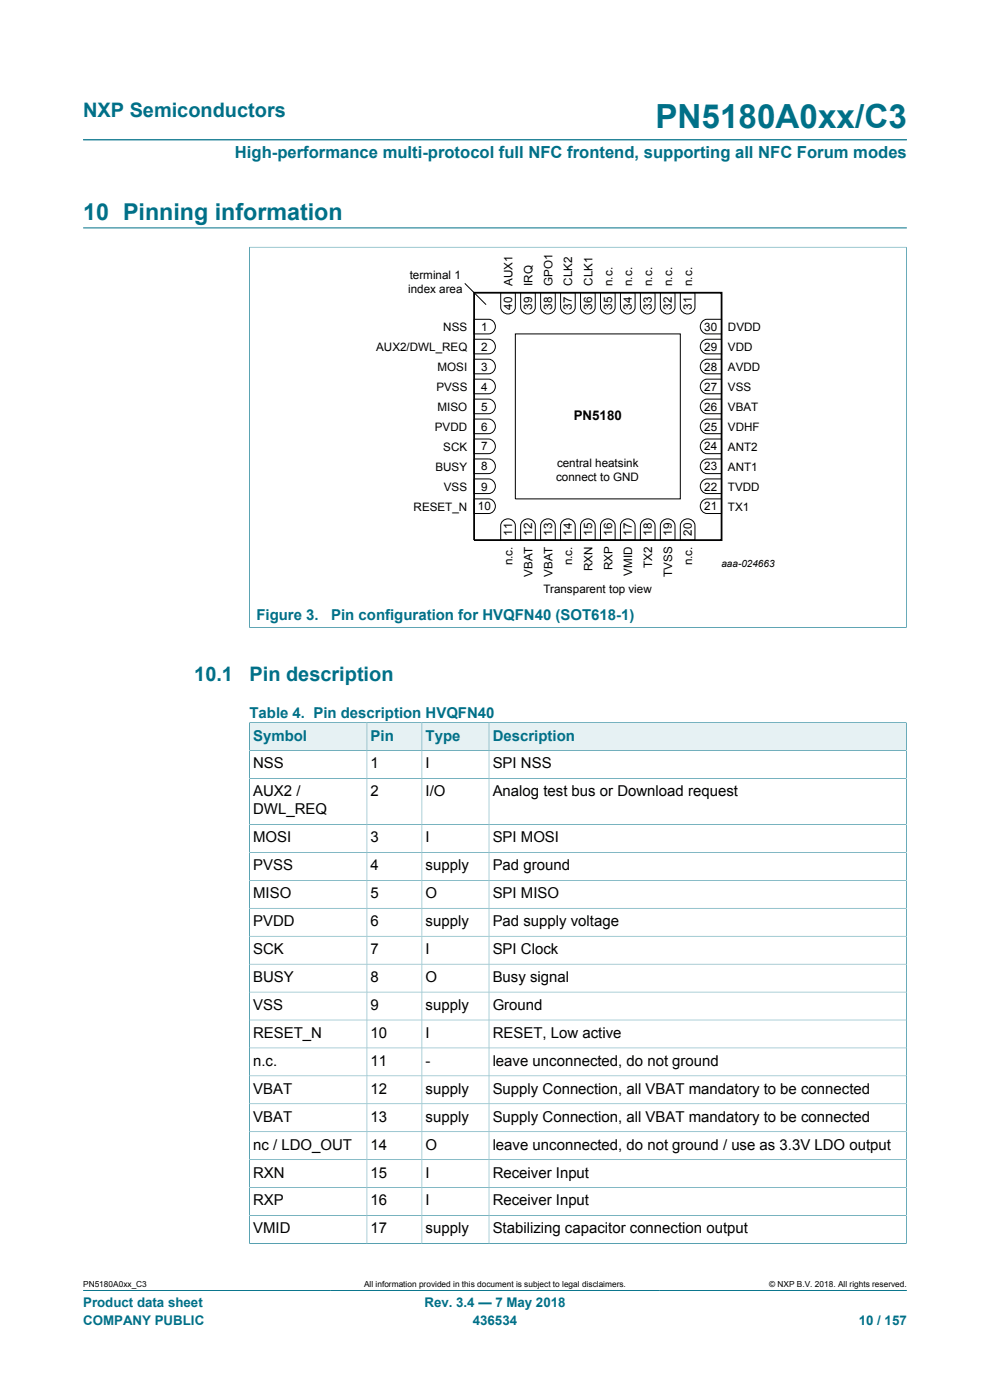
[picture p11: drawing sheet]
<svg xmlns="http://www.w3.org/2000/svg" width="210mm" height="297mm" viewBox="0 0 210 297" stroke-linecap="round" stroke-linejoin="round" font-family="sans-serif">
<path d="M17.6 29.7h174.8M17.6 48.3h174.8M52.8 52.4h139.5M52.9 52.4v80.8M192.3 52.4v80.8M52.8 133.1h139.5M17.6 273.8h174.8" fill="none" stroke="#007088" stroke-width=".21"/>
<path d="M100.6 62.1h52.5v52.5h-52.5z" fill="none" stroke="#000" stroke-width=".38"/>
<g fill="none" stroke="#000" stroke-width=".21">
<path d="M98.6 60.1l4.5 4.5M100.6 76.2h3.1a1.56 1.56 0 0 1 1.4 1.6 1.56 1.56 0 0 1-1.4 1.5h-3.1zM100.6 72h3.1a1.56 1.56 0 0 1 1.4 1.5 1.56 1.56 0 0 1-1.4 1.6h-3.1zM100.6 67.7h3.1a1.56 1.56 0 0 1 1.4 1.6 1.56 1.56 0 0 1-1.4 1.5h-3.1zM106.2 62.1h3.1v3.1a1.56 1.56 0 0 1-1.5 1.4 1.56 1.56 0 0 1-1.6-1.4zM109.3 70.8h35v35h-35zM110.4 62.1h3.1v3.1a1.56 1.56 0 0 1-1.5 1.4 1.56 1.56 0 0 1-1.6-1.4zM114.7 62.1h3.1v3.1a1.56 1.56 0 0 1-1.6 1.4 1.56 1.56 0 0 1-1.5-1.4zM118.9 62.1h3.1v3.1a1.56 1.56 0 0 1-1.5 1.4 1.56 1.56 0 0 1-1.6-1.4zM123.1 62.1h3.1v3.1a1.56 1.56 0 0 1-1.5 1.4 1.56 1.56 0 0 1-1.6-1.4zM127.4 62.1h3.1v3.1a1.56 1.56 0 0 1-1.6 1.4 1.56 1.56 0 0 1-1.5-1.4zM131.6 62.1h3.1v3.1a1.56 1.56 0 0 1-1.5 1.4 1.56 1.56 0 0 1-1.6-1.4z"/>
<path d="M135.8 62.1h3.1v3.1a1.56 1.56 0 0 1-1.5 1.4 1.56 1.56 0 0 1-1.6-1.4zM140.1 62.1h3.1v3.1a1.56 1.56 0 0 1-1.6 1.4 1.56 1.56 0 0 1-1.5-1.4zM144.3 62.1h3.1v3.1a1.56 1.56 0 0 1-1.5 1.4 1.56 1.56 0 0 1-1.6-1.4zM149.1 76.5l.9-.3h3.1v3.1h-3.1a1.57 1.57 0 0 1-1.4-1.1 1.57 1.57 0 0 1 .5-1.7zM149.1 72.3l.9-.3h3.1v3.1h-3.1a1.57 1.57 0 0 1-1.4-1.1 1.57 1.57 0 0 1 .5-1.7zM149.1 68.1l.9-.4h3.1v3.1h-3.1a1.57 1.57 0 0 1-1.4-1.1 1.57 1.57 0 0 1 .5-1.6zM100.6 97.4h3.1a1.56 1.56 0 0 1 1.4 1.5 1.56 1.56 0 0 1-1.4 1.6h-3.1zM100.6 93.1h3.1a1.56 1.56 0 0 1 1.4 1.6 1.56 1.56 0 0 1-1.4 1.5h-3.1zM100.6 88.9h3.1a1.56 1.56 0 0 1 1.4 1.6 1.56 1.56 0 0 1-1.4 1.5h-3.1zM100.6 84.7h3.1a1.56 1.56 0 0 1 1.4 1.5 1.56 1.56 0 0 1-1.4 1.6h-3.1zM100.6 80.4h3.1a1.56 1.56 0 0 1 1.4 1.6 1.56 1.56 0 0 1-1.4 1.5h-3.1zM149.1 97.7l.9-.3h3.1v3.1h-3.1a1.57 1.57 0 0 1-1.4-1.1 1.57 1.57 0 0 1 .5-1.7z"/>
<path d="M149.1 93.5l.9-.4h3.1v3.1h-3.1a1.57 1.57 0 0 1-1.4-1.1 1.57 1.57 0 0 1 .5-1.6zM149.1 89.2l.9-.3h3.1v3.1h-3.1a1.57 1.57 0 0 1-1.4-1.1 1.57 1.57 0 0 1 .5-1.7zM149.1 85l.9-.3h3.1v3.1h-3.1a1.57 1.57 0 0 1-1.4-1.1 1.57 1.57 0 0 1 .5-1.7zM149.1 80.8l.9-.4h3.1v3.1h-3.1a1.57 1.57 0 0 1-1.4-1.1 1.57 1.57 0 0 1 .5-1.6zM100.6 105.8h3.1a1.56 1.56 0 0 1 1.4 1.6 1.56 1.56 0 0 1-1.4 1.5h-3.1zM100.6 101.6h3.1a1.56 1.56 0 0 1 1.4 1.6 1.56 1.56 0 0 1-1.4 1.5h-3.1zM106.5 110.6a1.57 1.57 0 0 1 1.7-.5 1.57 1.57 0 0 1 1.1 1.4v3.1h-3.1v-3.1zM110.8 110.6a1.57 1.57 0 0 1 1.6-.5 1.57 1.57 0 0 1 1.1 1.4v3.1h-3.1v-3.1zM115 110.6a1.57 1.57 0 0 1 1.7-.5 1.57 1.57 0 0 1 1.1 1.4v3.1h-3.1v-3.1zM119.2 110.6a1.57 1.57 0 0 1 1.7-.5 1.57 1.57 0 0 1 1.1 1.4v3.1h-3.1v-3.1zM123.5 110.6a1.57 1.57 0 0 1 1.6-.5 1.57 1.57 0 0 1 1.1 1.4v3.1h-3.1v-3.1zM127.7 110.6a1.57 1.57 0 0 1 1.7-.5 1.57 1.57 0 0 1 1.1 1.4v3.1h-3.1v-3.1z"/>
<path d="M131.9 110.6a1.57 1.57 0 0 1 1.7-.5 1.57 1.57 0 0 1 1.1 1.4v3.1h-3.1v-3.1zM136.2 110.6a1.57 1.57 0 0 1 1.6-.5 1.57 1.57 0 0 1 1.1 1.4v3.1h-3.1v-3.1zM140.4 110.6a1.57 1.57 0 0 1 1.7-.5 1.57 1.57 0 0 1 1.1 1.4v3.1h-3.1v-3.1zM144.6 110.6a1.57 1.57 0 0 1 1.7-.5 1.57 1.57 0 0 1 1.1 1.4v3.1h-3.1v-3.1zM149.1 106.2l.9-.4h3.1v3.1h-3.1a1.57 1.57 0 0 1-1.4-1.1 1.57 1.57 0 0 1 .5-1.6zM149.1 101.9l.9-.3h3.1v3.1h-3.1a1.57 1.57 0 0 1-1.4-1.1 1.57 1.57 0 0 1 .5-1.7z"/>
</g>
<path d="M53 153.4h24.8v5.8h-24.8z" fill="#e6f1f3"/>
<path d="M52.9 153.2v6h24.9v-5.9h-25" fill="none" stroke="#007088" stroke-width=".21"/>
<path d="M77.9 153.4h11.5v5.8h-11.5z" fill="#e6f1f3"/>
<path d="M77.8 153.3h11.7v5.9h-11.7z" fill="none" stroke="#007088" stroke-width=".21"/>
<path d="M89.6 153.4h14.1v5.8h-14.1z" fill="#e6f1f3"/>
<path d="M89.5 153.3h14.2v5.9h-14.2z" fill="none" stroke="#007088" stroke-width=".21"/>
<path d="M103.8 153.4h88.4v5.8h-88.4z" fill="#e6f1f3"/>
<g fill="none" stroke="#007088" stroke-width=".21">
<path d="M77.8 159.2v104.6M89.5 159.2v104.6M192.3 153.2v110.7M192.3 159.2h-139.4v104.7M192.3 153.3h-88.6v110.5M52.9 165.2h139.4M52.9 174.9h139.4M52.9 180.8h139.4M52.9 186.8h139.4M52.9 192.7h139.4M52.9 198.6h139.4M52.9 204.5h139.4"/>
<path d="M52.9 210.5h139.4M52.9 216.4h139.4M52.9 222.3h139.4M52.9 228.2h139.4M52.9 234.2h139.4M52.9 240.1h139.4M52.9 246h139.4M52.9 251.9h139.4M52.9 257.9h139.4M52.8 263.8h139.5"/>
</g>
<text font-size="7.1" fill="#007088" x="139" y="27.2">PN5180A0xx/C3</text>
<text font-size="4.9" fill="#007088" x="17.6" y="46.6">10 Pinning information</text>
<g font-size="4.2" fill="#007088">
<text x="17.6" y="24.8">NXP Semiconductors</text>
<text x="41.2" y="144.5">10.1</text>
<text x="52.9" y="144.5">Pin description</text>
</g>
<text font-size="3.5" fill="#007088" x="49.8" y="33.5">High-performance multi-protocol full NFC frontend, supporting all NFC Forum modes</text>
<g font-size="3.2" fill="#007088">
<text x="54.4" y="131.6">Figure 3.  Pin configuration for HVQFN40 (SOT618-1)</text>
<text x="52.9" y="152.2">Table 4. Pin description HVQFN40</text>
<text x="53.7" y="157.1">Symbol</text>
<text x="78.6" y="157.1">Pin</text>
<text x="90.3" y="157.1">Type</text>
<text x="104.5" y="157.1">Description</text>
</g>
<g font-size="3.2">
<text x="53.7" y="163">NSS</text>
<text x="78.6" y="163">1</text>
<text x="90.3" y="163">I</text>
<text x="104.5" y="163">SPI NSS</text>
<text x="53.7" y="169">AUX2 /</text>
<text x="53.7" y="172.8">DWL_REQ</text>
<text x="78.6" y="169">2</text>
<text x="90.3" y="169">I/O</text>
<text x="104.5" y="169">Analog test bus or Download request</text>
<text x="53.7" y="178.7">MOSI</text>
<text x="78.6" y="178.7">3</text>
<text x="90.3" y="178.7">I</text>
<text x="104.5" y="178.7">SPI MOSI</text>
<text x="53.7" y="184.6">PVSS</text>
<text x="78.6" y="184.6">4</text>
<text x="90.3" y="184.6">supply</text>
<text x="104.5" y="184.6">Pad ground</text>
<text x="53.7" y="190.5">MISO</text>
<text x="78.6" y="190.5">5</text>
<text x="90.3" y="190.5">O</text>
<text x="104.5" y="190.5">SPI MISO</text>
<text x="53.7" y="196.5">PVDD</text>
<text x="78.6" y="196.5">6</text>
<text x="90.3" y="196.5">supply</text>
<text x="104.5" y="196.5">Pad supply voltage</text>
<text x="53.7" y="202.4">SCK</text>
<text x="78.6" y="202.4">7</text>
<text x="90.3" y="202.4">I</text>
<text x="104.5" y="202.4">SPI Clock</text>
<text x="53.7" y="208.3">BUSY</text>
<text x="78.6" y="208.3">8</text>
<text x="90.3" y="208.3">O</text>
<text x="104.5" y="208.3">Busy signal</text>
<text x="53.7" y="214.2">VSS</text>
<text x="78.6" y="214.2">9</text>
<text x="90.3" y="214.2">supply</text>
<text x="104.5" y="214.2">Ground</text>
<text x="53.7" y="220.2">RESET_N</text>
<text x="78.6" y="220.2">10</text>
<text x="90.3" y="220.2">I</text>
<text x="104.5" y="220.2">RESET, Low active</text>
<text x="53.7" y="226.1">n.c.</text>
<text x="78.6" y="226.1">11</text>
<text x="90.3" y="226.1">-</text>
<text x="104.5" y="226.1">leave unconnected, do not ground</text>
<text x="53.7" y="232">VBAT</text>
<text x="78.6" y="232">12</text>
<text x="90.3" y="232">supply</text>
<text x="104.5" y="232">Supply Connection, all VBAT mandatory to be connected</text>
<text x="53.7" y="238">VBAT</text>
<text x="78.6" y="238">13</text>
<text x="90.3" y="238">supply</text>
<text x="104.5" y="238">Supply Connection, all VBAT mandatory to be connected</text>
<text x="53.7" y="243.9">nc / LDO_OUT</text>
<text x="78.6" y="243.9">14</text>
<text x="90.3" y="243.9">O</text>
<text x="104.5" y="243.9">leave unconnected, do not ground / use as 3.3V LDO output</text>
<text x="53.7" y="249.8">RXN</text>
<text x="78.6" y="249.8">15</text>
<text x="90.3" y="249.8">I</text>
<text x="104.5" y="249.8">Receiver Input</text>
<text x="53.7" y="255.7">RXP</text>
<text x="78.6" y="255.7">16</text>
<text x="90.3" y="255.7">I</text>
<text x="104.5" y="255.7">Receiver Input</text>
<text x="53.7" y="261.7">VMID</text>
<text x="78.6" y="261.7">17</text>
<text x="90.3" y="261.7">supply</text>
<text x="104.5" y="261.7">Stabilizing capacitor connection output</text>
</g>
<text font-size="2.8" x="121.7" y="89.1">PN5180</text>
<g font-size="2.8" fill="#007088">
<text x="17.6" y="277.3">Product data sheet</text>
<text x="17.6" y="281">COMPANY PUBLIC</text>
<text x="90" y="277.3">Rev. 3.4 — 7 May 2018</text>
<text x="100.3" y="281">436534</text>
<text x="182.2" y="281">10 / 157</text>
</g>
<g font-size="2.5">
<text x="86.9" y="59.2">terminal 1</text>
<text x="86.6" y="62.2">index area</text>
<text x="108.6" y="65.7" transform="rotate(-90 108.6 65.7)">40</text>
<text x="108.7" y="60.6" transform="rotate(-90 108.7 60.6)">AUX1</text>
<text x="112.9" y="65.7" transform="rotate(-90 112.9 65.7)">39</text>
<text x="112.9" y="60.6" transform="rotate(-90 112.9 60.6)">IRQ</text>
<text x="117.1" y="65.7" transform="rotate(-90 117.1 65.7)">38</text>
<text x="117.2" y="60.6" transform="rotate(-90 117.2 60.6)">GPO1</text>
<text x="121.3" y="65.7" transform="rotate(-90 121.3 65.7)">37</text>
<text x="121.4" y="60.6" transform="rotate(-90 121.4 60.6)">CLK2</text>
<text x="125.6" y="65.7" transform="rotate(-90 125.6 65.7)">36</text>
<text x="125.6" y="60.6" transform="rotate(-90 125.6 60.6)">CLK1</text>
<text x="129.8" y="65.7" transform="rotate(-90 129.8 65.7)">35</text>
<text x="129.9" y="60.6" transform="rotate(-90 129.9 60.6)">n.c.</text>
<text x="134" y="65.7" transform="rotate(-90 134 65.7)">34</text>
<text x="134.1" y="60.6" transform="rotate(-90 134.1 60.6)">n.c.</text>
<text x="138.3" y="65.7" transform="rotate(-90 138.3 65.7)">33</text>
<text x="138.3" y="60.6" transform="rotate(-90 138.3 60.6)">n.c.</text>
<text x="142.5" y="65.7" transform="rotate(-90 142.5 65.7)">32</text>
<text x="142.6" y="60.6" transform="rotate(-90 142.6 60.6)">n.c.</text>
<text x="146.7" y="65.7" transform="rotate(-90 146.7 65.7)">31</text>
<text x="146.8" y="60.6" transform="rotate(-90 146.8 60.6)">n.c.</text>
<text x="94" y="70.2">NSS</text>
<text x="102.1" y="70.2">1</text>
<text x="149.4" y="70.2">30</text>
<text x="154.4" y="70.2">DVDD</text>
<text x="79.8" y="74.5">AUX2/DWL_REQ</text>
<text x="102.1" y="74.4">2</text>
<text x="149.4" y="74.4">29</text>
<text x="154.4" y="74.5">VDD</text>
<text x="92.6" y="82.9">PVSS</text>
<text x="92.8" y="78.7">MOSI</text>
<text x="102.1" y="82.9">4</text>
<text x="102.1" y="78.7">3</text>
<text x="149.4" y="82.9">27</text>
<text x="149.4" y="78.7">28</text>
<text x="154.4" y="82.9">VSS</text>
<text x="154.4" y="78.7">AVDD</text>
<text x="92.8" y="87.2">MISO</text>
<text x="102.1" y="87.1">5</text>
<text x="149.4" y="87.1">26</text>
<text x="154.4" y="87.2">VBAT</text>
<text x="92.2" y="91.4">PVDD</text>
<text x="94" y="95.6">SCK</text>
<text x="102.1" y="95.6">7</text>
<text x="102.1" y="91.4">6</text>
<text x="149.4" y="95.6">24</text>
<text x="149.4" y="91.4">25</text>
<text x="154.4" y="95.6">ANT2</text>
<text x="154.4" y="91.4">VDHF</text>
<text x="92.4" y="99.9">BUSY</text>
<text x="102.1" y="99.8">8</text>
<text x="118" y="102">connect to GND</text>
<text x="118.2" y="99.1">central heatsink</text>
<text x="149.4" y="99.8">23</text>
<text x="154.4" y="99.9">ANT1</text>
<text x="94.2" y="104.1">VSS</text>
<text x="102.1" y="104.1">9</text>
<text x="149.4" y="104.1">22</text>
<text x="154.4" y="104.1">TVDD</text>
<text x="87.7" y="108.3">RESET_N</text>
<text x="101.4" y="108.3">10</text>
<text x="108.6" y="113.7" transform="rotate(-90 108.6 113.7)">11</text>
<text x="112.9" y="113.7" transform="rotate(-90 112.9 113.7)">12</text>
<text x="117.1" y="113.7" transform="rotate(-90 117.1 113.7)">13</text>
<text x="121.3" y="113.7" transform="rotate(-90 121.3 113.7)">14</text>
<text x="125.6" y="113.7" transform="rotate(-90 125.6 113.7)">15</text>
<text x="129.8" y="113.7" transform="rotate(-90 129.8 113.7)">16</text>
<text x="134" y="113.7" transform="rotate(-90 134 113.7)">17</text>
<text x="138.3" y="113.7" transform="rotate(-90 138.3 113.7)">18</text>
<text x="142.5" y="113.7" transform="rotate(-90 142.5 113.7)">19</text>
<text x="146.7" y="113.7" transform="rotate(-90 146.7 113.7)">20</text>
<text x="149.4" y="108.3">21</text>
<text x="154.4" y="108.3">TX1</text>
<text x="108.7" y="119.9" transform="rotate(-90 108.7 119.9)">n.c.</text>
<text x="121.4" y="119.9" transform="rotate(-90 121.4 119.9)">n.c.</text>
<text x="146.8" y="119.9" transform="rotate(-90 146.8 119.9)">n.c.</text>
<text x="112.9" y="122.4" transform="rotate(-90 112.9 122.4)">VBAT</text>
<text x="115.3" y="125.8">Transparent top view</text>
<text x="117.2" y="122.4" transform="rotate(-90 117.2 122.4)">VBAT</text>
<text x="125.6" y="121.1" transform="rotate(-90 125.6 121.1)">RXN</text>
<text x="129.9" y="121" transform="rotate(-90 129.9 121)">RXP</text>
<text x="134.1" y="122.2" transform="rotate(-90 134.1 122.2)">VMID</text>
<text x="138.3" y="120.5" transform="rotate(-90 138.3 120.5)">TX2</text>
<text x="142.6" y="122.4" transform="rotate(-90 142.6 122.4)">TVSS</text>
</g>
<text font-size="2.1" x="153" y="120.2">aaa-024663</text>
<g font-size="1.8">
<text x="17.6" y="273.1">PN5180A0xx_C3</text>
<text x="77.2" y="273.1">All information provided in this document is subject to legal disclaimers.</text>
<text x="163.2" y="273.1">© NXP B.V. 2018. All rights reserved.</text>
</g>
</svg>
